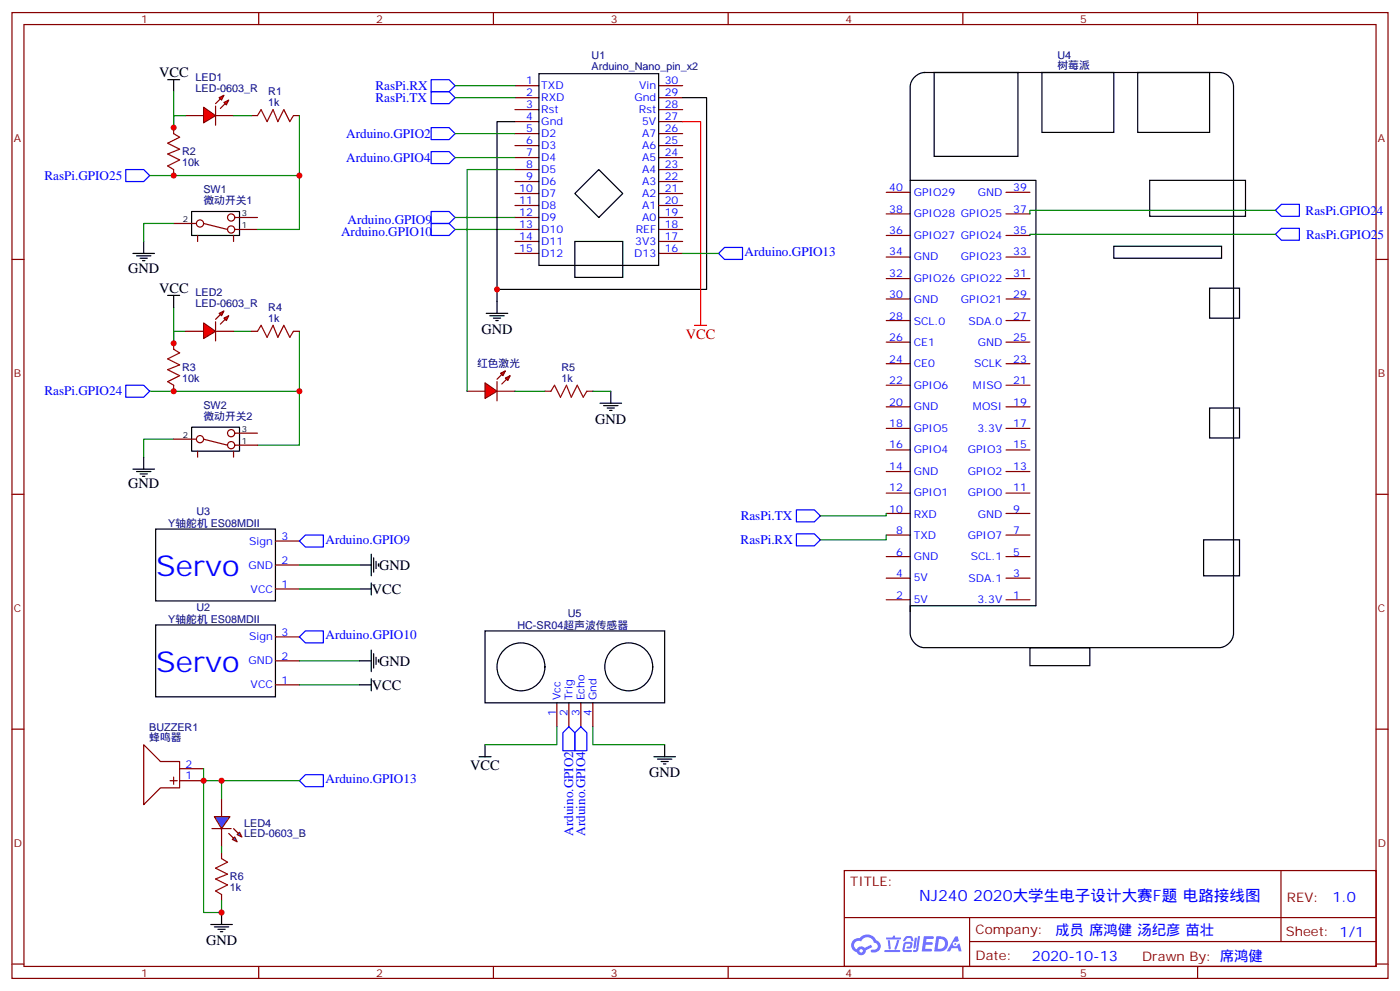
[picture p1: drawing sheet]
<svg xmlns="http://www.w3.org/2000/svg" width="412mm" height="292mm" viewBox="0 0 412 292" stroke-linecap="round" stroke-linejoin="round" font-family="sans-serif">
<g fill="none" stroke="#870000" stroke-width=".35">
<path d="M3.5 3.7h405.4v284.3h-405.4zM7.1 7.2h398.2v277.3h-398.2zM76.2 3.7v3.5M145.3 3.7v3.5M214.5 3.7v3.5M283.6 3.7v3.5M352.8 3.7v3.5M3.5 76.4h3.6M405.3 76.4h3.6M3.5 145.5h3.6M405.3 145.5h3.6M3.5 214.7h3.6"/>
<path d="M405.3 214.7h3.6M248.7 256.3h156.6v28.2h-156.6zM377.3 256.3v20.9M248.7 270.1h156.5M285.6 277.2h119.6M285.6 270.1v14.2M3.5 283.8h3.6M76.2 284.5v3.5M145.3 284.5v3.5M214.5 284.5v3.5M283.6 284.5v3.5M352.8 284.5v3.5"/>
<path d="M405.3 283.8h3.6"/>
</g>
<g fill="#5487ff">
<path d="M272.1 275.6h2.6l.3 .2-.1 .6h-2l-.1 1h1.6l.4 .4-.4 .3h-1.7l-.2 1.2 1.8 .1 .3 .3-.2 .4h-2.9z"/>
<path d="M281.4 275.7h.7l.4 1.3-.7 .3a.74 .74 0 0 0-1.1 .3 .74 .74 0 0 0 .5 1.1 .74 .74 0 0 0 .9-.7l.5-.3 .7 2.4h-.9l-.2-1h-1.9l-.5 1h-.9z"/>
<path d="M269.5 276.1h.6l-.4 2.9a.31 .31 0 0 1-.3 .3 .31 .31 0 0 1-.3-.3z"/>
<path d="M270.4 275.6h.6l-.5 4a.89 .89 0 0 1-.7 .7 .89 .89 0 0 1-.9-.3l1-.5z"/>
<path d="M266.8 275.8l.6-.2 1.2 .1 .5 1.3-.6 .1-.4-.9-1 .1a.95 .95 0 0 1-1 .8l-.1-.2z"/>
<path d="M266.4 277.5l1.8-.2a1.04 1.04 0 0 1 .6 1.1 1.04 1.04 0 0 1-.8 .9h-.7a.29 .29 0 0 1-.3-.4 .29 .29 0 0 1 .3-.2h.7l.2-.8h-1.4l-.4 1.7 1.9 .1a.29 .29 0 0 1 .3 .3 .29 .29 0 0 1-.3 .3h-2l-.4-.3 .2-2.1z"/>
<path d="M260.5 279.7h4.4a.3 .3 0 0 1 .3 .3 .3 .3 0 0 1-.3 .3h-4.3z"/>
<path d="M264.3 276.8h.6l-.5 1.6a1.02 1.02 0 0 1-.7 1.2l-.2-.3z"/>
<path d="M261.5 276.8h.6l.3 2.4-.3 .3-.3-.2z"/>
<path d="M261.1 276h1.9l.2-.5h.5l-.1 .5h1.5a.29 .29 0 0 1 .3 .3 .29 .29 0 0 1-.3 .3h-3.9z"/>
<path d="M275.8 275.6l-.6 4.5h1.4a2.27 2.27 0 0 0 2.7-2.3 2.27 2.27 0 0 0-2.7-2.2zM276.6 276.4a1.5 1.5 0 0 1 1.8 1.6 1.5 1.5 0 0 1-1.9 1.3h-.3z"/>
<path d="M251.4 276.8a2.09 2.09 0 0 0 1 3.5 1.37 1.37 0 0 0 1.5 .9 1.37 1.37 0 0 0 1.1-1.4l2-1-.5-.7-1.8 1a1.4 1.4 0 0 0-2.3 .4 1.32 1.32 0 0 1-.6-1.9 1.32 1.32 0 0 1 1.9-.4 2.02 2.02 0 0 1 2-1.3 2.02 2.02 0 0 1 1.8 1.6 1.09 1.09 0 0 1 1.1 1.4 1.09 1.09 0 0 1-1.6 .7 .41 .41 0 0 0-.5 .3 .41 .41 0 0 0 .4 .5 1.89 1.89 0 0 0 2.4-1.2 1.89 1.89 0 0 0-1.2-2.4 2.98 2.98 0 0 0-5-.6l-1 .1zM253.2 279.9a.52 .52 0 0 1 1 0 .52 .52 0 0 1-1 0z"/>
<circle cx="281.4" cy="277.9" r=".28"/>
</g>
<path d="M49.4 23.5h3.5M51.2 23.5v3.5M158.7 21.7h35.3v56.4h-35.3zM169.3 57l7.1-7.1 7 7.1-7 7zM39.2 74.6h6.3M40.2 75.3h4.2M41.3 76h2.1M42 76.7h.7M42.3 71.1v3.5M56.4 62.3h14.2v7h-14.2zM169.3 71.1h14.1v10.6h-14.1z" fill="none" stroke="#000" stroke-width=".35"/>
<path d="M51.2 39.3l1.7 1.1-3.5 1.8 3.5 1.7-3.5 1.4 3.5 1.8-3.5 1.8 1.8 1M75.8 34l1.1-1.7 1.8 3.5 1.7-3.5 1.4 3.5 1.8-3.5 1.8 3.5 1-1.8" fill="none" stroke="#a10000" stroke-width=".35"/>
<g fill="none" stroke="#870000" stroke-width=".35">
<path d="M51.2 37.6v1.7M74.1 34h1.7M86.4 34h1.8M151.7 25.2h7M151.7 28.8h7M151.7 32.3h7M151.7 35.8h7M151.7 39.3h7M194 25.2h7.1M194 28.8h7.1M194 32.3h7.1M194 35.8h7.1"/>
<path d="M194 39.3h7.1M51.2 49.9v1.8M151.7 42.9h7M151.7 46.4h7M151.7 49.9h7M151.7 53.4h7M151.7 57h7M194 42.9h7.1M194 46.4h7.1M194 49.9h7.1M194 53.4h7.1M194 57h7.1"/>
<path d="M51.2 65.8h6.7M58.2 69.3v1.8M60 65.8l7 1.8M68.8 69.3v1.8M69.1 64h6.7M69.1 67.6h6.7M151.7 60.5h7M151.7 64h7M151.7 67.6h7M151.7 71.1h7M151.7 74.6h7M194 60.5h7.1"/>
<path d="M194 64h7.1M194 67.6h7.1M194 71.1h7.1M194 74.6h7.1"/>
<circle cx="58.9" cy="65.8" r="1.06"/>
<circle cx="68.1" cy="64" r="1.06"/>
<circle cx="68.1" cy="67.6" r="1.06"/>
</g>
<path d="M37 49.9h5.3l1.8 1.8-1.8 1.7h-5.3z" fill="none" stroke="#00f" stroke-width=".35"/>
<g fill="#f00" stroke="#870000" stroke-width=".35">
<path d="M60 31.6l3.5 2.4-3.5 2.2z"/>
<path d="M63.5 31.2v5.7z"/>
</g>
<g fill="#870000" stroke="#870000" stroke-width=".35">
<path d="M63.5 30.5l1.4-1.4z"/>
<path d="M64.9 31.9l1.4-1.4z"/>
</g>
<g fill="#f00" stroke="#870000" stroke-width=".35">
<path d="M64.6 28.8l1.4-.8-.7 1.5z"/>
<path d="M66 30.2l1.4-.7-.7 1.4z"/>
</g>
<path d="M54.7 34h5.3M63.5 34h5.3" fill="none" stroke="#870000" stroke-width=".35"/>
<path d="M51.2 27v10.6v-3.6h3.5M68.8 34h5.3M88.2 34v17.7h-44.1M88.2 51.7v15.9h-12.4M51.2 65.8h-8.9v5.3M51.2 90.5v10.6v-3.6h3.5M68.8 97.5h5.3M88.2 97.5v17.7h-44.1M88.2 115.2v15.9h-12.4M51.2 129.3h-8.9v5.3" fill="none" stroke="#008700" stroke-width=".35"/>
<g fill="#f00" stroke="#870000" stroke-width=".35">
<path d="M60 95.1l3.5 2.4-3.5 2.2z"/>
<path d="M63.5 94.7v5.7z"/>
</g>
<g fill="#870000" stroke="#870000" stroke-width=".35">
<path d="M63.5 94l1.4-1.4z"/>
<path d="M64.9 95.4l1.4-1.4z"/>
</g>
<g fill="#f00" stroke="#870000" stroke-width=".35">
<path d="M64.6 92.3l1.4-.8-.7 1.5z"/>
<path d="M66 93.7l1.4-.7-.7 1.4z"/>
</g>
<g fill="none" stroke="#870000" stroke-width=".35">
<path d="M54.7 97.5h5.3M63.5 97.5h5.3M74.1 97.5h1.7M86.4 97.5h1.8M51.2 101.1v1.7M51.2 113.4v1.8M51.2 129.3h6.7M58.2 132.8v1.8M60 129.3l7 1.8M68.8 132.8v1.8M69.1 127.5h6.7M69.1 131.1h6.7"/>
<path d="M81.1 159.3h7.1M81.1 173.4h7.1M81.1 166.3h7.1M81.1 194.6h7.1M81.1 187.5h7.1M81.1 201.6h7.1"/>
<circle cx="58.9" cy="129.3" r="1.06"/>
<circle cx="68.1" cy="131.1" r="1.06"/>
<circle cx="68.1" cy="127.5" r="1.06"/>
</g>
<g fill="none" stroke="#000" stroke-width=".35">
<path d="M151.7 35.8h-5.3v56.5M201.1 28.8h7v56.4h-61.7M49.4 87h3.5M51.2 87v3.5M143.2 92.3h6.4M144.3 93h4.2M145.3 93.7h2.2M146 94.4h.8M39.2 138.1h6.3M40.2 138.8h4.2M41.3 139.5h2.1M42.3 134.6v3.5"/>
<path d="M56.4 125.8h14.2v7h-14.2zM42 140.2h.7M45.9 155.8h35.2v21.1h-35.2zM105.8 173.4h3.6M105.8 166.3h3.6M109.4 163.2v6.3M109.4 171.6v3.6M110.1 164.2v4.3M110.8 165.3v2.1M111.5 166v.7M45.9 184h35.2v21.1h-35.2zM105.8 194.6h3.6"/>
<path d="M109.4 191.4v6.3M109.4 199.8v3.6M110.1 192.4v4.3M110.8 193.5v2.1M111.5 194.2v.7M105.8 201.6h3.6"/>
</g>
<path d="M75.8 97.5l1.1-1.7 1.8 3.5 1.7-3.5 1.4 3.5 1.8-3.5 1.8 3.5 1-1.8M51.2 102.8l1.7 1.1-3.5 1.8 3.5 1.7-3.5 1.4 3.5 1.8-3.5 1.8 1.8 1" fill="none" stroke="#a10000" stroke-width=".35"/>
<path d="M127 62.3h5.3l1.8 1.7-1.8 1.8h-5.3zM127 65.8h5.3l1.8 1.8-1.8 1.7h-5.3zM37 113.4h5.3l1.8 1.8-1.8 1.7h-5.3zM88.2 159.3l1.8-1.8h5.2v3.5h-5.2zM88.2 187.5l1.8-1.8h5.2v3.6h-5.2z" fill="none" stroke="#00f" stroke-width=".35"/>
<path d="M134.1 67.6h17.6M134.1 64h17.6M88.2 166.3h17.6M88.2 173.4h17.6M88.2 194.6h17.6M88.2 201.6h17.6" fill="none" stroke="#008700" stroke-width=".35"/>
<path d="M201.1 35.8h5.3v60M204.6 95.8h3.5" fill="none" stroke="#f00" stroke-width=".35"/>
<g fill="#f00" stroke="#870000" stroke-width=".35">
<path d="M142.9 112.7l3.5 2.5-3.5 2.1z"/>
<path d="M146.4 112.4v5.6z"/>
</g>
<g fill="#870000" stroke="#870000" stroke-width=".35">
<path d="M146.4 111.7l1.4-1.5z"/>
<path d="M147.8 113.1l1.4-1.4z"/>
</g>
<g fill="#f00" stroke="#870000" stroke-width=".35">
<path d="M147.5 109.9l1.4-.7-.7 1.4z"/>
<path d="M148.9 111.3l1.4-.7-.7 1.4z"/>
</g>
<g fill="none" stroke="#870000" stroke-width=".35">
<path d="M261.1 56.6h7M296.3 56.6h7.1M261.1 75.7h7M261.1 69.3h7M261.1 63h7M296.3 75.7h7.1M296.3 69.3h7.1M296.3 63h7.1M261.1 94.4h7M261.1 88h7M261.1 82h7M296.3 94.4h7.1"/>
<path d="M296.3 88h7.1M296.3 82h7.1M137.6 115.2h5.3M146.4 115.2h5.3M160.5 115.2h1.8M172.9 115.2h1.7M261.1 113.4h7M261.1 107.1h7M261.1 119.8h7M261.1 100.7h7M296.3 113.4h7.1M296.3 107.1h7.1"/>
<path d="M296.3 119.8h7.1M296.3 100.7h7.1M261.1 138.8h7M261.1 132.5h7M261.1 126.1h7M296.3 138.8h7.1M296.3 132.5h7.1M296.3 126.1h7.1M261.1 151.2h7M261.1 157.5h7M261.1 145.2h7M296.3 151.2h7.1"/>
<path d="M296.3 157.5h7.1M296.3 145.2h7.1M261.1 176.6h7M261.1 163.9h7M261.1 170.2h7M296.3 176.6h7.1M296.3 163.9h7.1M296.3 170.2h7.1M42.3 219.3l5 4.9h5.6v7.8h-5.6l-5 4.9zM164 206.9v7.1M167.6 206.9v7.1M171.1 206.9v7.1"/>
<path d="M174.6 206.9v7.1M50.1 229.8h2.1M51.2 228.8v2.1M52.9 229.8h7.1M52.9 226.3h7.1"/>
</g>
<path d="M162.3 115.2l1-1.8 1.8 3.5 1.8-3.5 1.4 3.5 1.7-3.5 1.8 3.5 1.1-1.7" fill="none" stroke="#a10000" stroke-width=".35"/>
<g fill="none" stroke="#008700" stroke-width=".35">
<path d="M134.1 28.8h17.6M134.1 25.2h17.6M134.1 39.3h17.6M134.1 46.4h17.6M151.7 49.9h-14.1v65.3M375.7 61.9h-72.3v1.1M375.7 69h-72.3v.3M151.7 115.2h8.8M174.6 115.2h5.3M261.1 151.2v.7h-19.4M261.1 157.5v1.4h-19.4M164 214v5.3h-21.1"/>
<path d="M174.6 214v5.3h21.2"/>
</g>
<g fill="none" stroke="#000" stroke-width=".35">
<path d="M269.3 22.8l.5-.5a4.2 4.2 0 0 1 2.5-1h86.8a4.2 4.2 0 0 1 4.3 4.3v160.8a4.5 4.5 0 0 1-4.3 4.3h-86.8a4.5 4.5 0 0 1-4.2-4.3v-160.8a4.1 4.1 0 0 1 1.2-2.8zM275.2 21.3h24.7v24.7h-24.7zM306.9 21.3h21.2v17.7h-21.2zM335.1 21.3h21.2v17.7h-21.2zM268.1 53.1h37.1v125.2h-37.1v1.8M338.7 53.1h28.2v10.6h-28.2zM328.1 72.5h31.7v3.5h-31.7zM356.3 84.8h8.8v8.9h-8.8zM176.7 118.7h6.4M177.8 119.4h4.2M179.9 115.2v3.5M178.9 120.1h2.1"/>
<path d="M179.6 120.8h.7M356.3 120.1h8.8v8.8h-8.8zM354.5 158.9h10.6v10.6h-10.6zM142.9 185.7h52.9v21.2h-52.9zM303.4 190.7h17.6v5.3h-17.6zM142.9 219.3v3.5M195.8 219.3v3.5M141.1 222.8h3.5M192.6 222.8h6.4M193.7 223.5h4.2M194.7 224.2h2.1M195.4 224.9h.7"/>
<path d="M62.1 272.2h6.3M63.1 272.9h4.3M64.2 273.6h2.1M64.9 274.3h.7M65.3 268.6v3.6"/>
<circle cx="153.5" cy="196.3" r="7.1"/>
<circle cx="185.2" cy="196.3" r="7.1"/>
</g>
<path d="M127 23.5h5.3l1.8 1.7-1.8 1.8h-5.3zM127 27h5.3l1.8 1.8-1.8 1.7h-5.3zM127 37.6h5.3l1.8 1.7-1.8 1.8h-5.3zM127 44.6h5.3l1.8 1.8-1.8 1.8h-5.3zM375.7 61.9l1.8-1.8h5.3v3.6h-5.3zM377.5 67.2h5.3v3.5h-5.3l-1.8-1.7zM234.6 150.1h5.3l1.8 1.8-1.8 1.7h-5.3zM234.6 157.2h5.3l1.8 1.7-1.8 1.8h-5.3zM167.6 214l1.7 1.7v5.3h-3.5v-5.3zM171.1 214l1.8 1.7v5.3h-3.6v-5.3z" fill="none" stroke="#00f" stroke-width=".35"/>
<path d="M63.1 240.4h4.6l-2.4 3.5z" fill="#09f" stroke="#870000" stroke-width=".35"/>
<path d="M62.4 243.9h5.7z" fill="#f00" stroke="#870000" stroke-width=".35"/>
<g fill="#870000" stroke="#870000" stroke-width=".35">
<path d="M68.8 243.9l1.4 1.5z"/>
<path d="M67.4 245.4l1.4 1.4z"/>
</g>
<g fill="#09f" stroke="#870000" stroke-width=".35">
<path d="M69.8 245.7l.8-.7 .7 1.4z"/>
<path d="M68.4 247.1l.7-.7 .7 1.4z"/>
</g>
<path d="M65.3 235.1v5.3M65.3 243.9v5.3M65.3 251v1.8M65.3 263.3v1.8" fill="none" stroke="#870000" stroke-width=".35"/>
<path d="M201.1 74.6h10.6M60 229.8h5.3v5.3M60 226.3v42.3h5.3v-3.5M65.3 229.8h22.9M65.3 249.2v1.8" fill="none" stroke="#008700" stroke-width=".35"/>
<path d="M65.3 252.8l1.7 1-3.5 1.8 3.5 1.8-3.5 1.4 3.5 1.7-3.5 1.8 1.8 1" fill="none" stroke="#a10000" stroke-width=".35"/>
<path d="M211.7 74.6l1.7-1.8h5.3v3.6h-5.3zM88.2 229.8l1.8-1.7h5.2v3.5h-5.2z" fill="none" stroke="#00f" stroke-width=".35"/>
<g fill="#c00">
<circle cx="51.2" cy="37.6" r=".88"/>
<circle cx="88.2" cy="51.7" r=".88"/>
<circle cx="88.2" cy="115.2" r=".88"/>
<circle cx="51.2" cy="101.1" r=".88"/>
<circle cx="146.4" cy="85.2" r=".88"/>
<circle cx="65.3" cy="229.8" r=".88"/>
<circle cx="51.2" cy="51.7" r=".88"/>
<circle cx="51.2" cy="115.2" r=".88"/>
<circle cx="60" cy="229.8" r=".88"/>
<circle cx="65.3" cy="268.6" r=".88"/>
</g>
<g font-size="8.5" fill="#00f">
<text x="46" y="169.6">Servo</text>
<text x="46" y="197.8">Servo</text>
</g>
<text font-size="4.6" fill="#00f" x="270.8" y="265.3">NJ240 2020大学生电子设计大赛F题 电路接线图</text>
<g font-size="4.2">
<text x="46.9" y="22.8">VCC</text>
<text x="37.7" y="80.3">GND</text>
<text x="46.9" y="86.3">VCC</text>
<text x="141.8" y="98.4">GND</text>
<text x="175.3" y="124.8">GND</text>
<text x="37.7" y="143.8">GND</text>
<text x="111.7" y="167.8">GND</text>
<text x="109.5" y="174.8">VCC</text>
<text x="111.7" y="196">GND</text>
<text x="109.5" y="203">VCC</text>
<text x="138.5" y="226.7">VCC</text>
<text x="191.2" y="228.8">GND</text>
<text x="60.7" y="278.2">GND</text>
</g>
<text font-size="4.2" fill="#f00" x="202" y="99.8">VCC</text>
<g font-size="4.2" fill="#00f">
<text x="392.5" y="265.6">1.0</text>
<text x="310.9" y="275.1">成员 席鸿健 汤纪彦 苗壮</text>
<text x="304" y="282.9">2020-10-13</text>
</g>
<g font-size="3.9" fill="#00f">
<text x="110.6" y="26.5">RasPi.RX</text>
<text x="110.6" y="30.1">RasPi.TX</text>
<text x="102" y="40.6">Arduino.GPIO2</text>
<text x="102" y="47.7">Arduino.GPIO4</text>
<text x="13.1" y="52.9">RasPi.GPIO25</text>
<text x="102.4" y="65.9">Arduino.GPIO9</text>
<text x="384.6" y="63.2">RasPi.GPIO24</text>
<text x="100.5" y="69.4">Arduino.GPIO10</text>
<text x="384.7" y="70.2">RasPi.GPIO25</text>
<text x="219.4" y="75.4">Arduino.GPIO13</text>
<text x="13.1" y="116.4">RasPi.GPIO24</text>
<text x="218.2" y="153.2">RasPi.TX</text>
<text x="95.9" y="160">Arduino.GPIO9</text>
<text x="218.2" y="160.2">RasPi.RX</text>
<text x="95.9" y="188.3">Arduino.GPIO10</text>
<text x="95.9" y="230.6">Arduino.GPIO13</text>
<text x="168.8" y="246" transform="rotate(-90 168.8 246)">Arduino.GPIO2</text>
<text x="172.4" y="246" transform="rotate(-90 172.4 246)">Arduino.GPIO4</text>
</g>
<g font-size="3.9" fill="#800">
<text x="250.5" y="260.9">TITLE:</text>
<text x="379.1" y="265.6">REV:</text>
<text x="287.4" y="275.1">Company:</text>
<text x="378.7" y="275.7">Sheet: 1/1</text>
<text x="287.4" y="282.8">Date:</text>
<text x="336.4" y="282.8">Drawn By: 席鸿健</text>
</g>
<g font-size="3.2" fill="#800">
<text x="41.6" y="6.7">1</text>
<text x="110.8" y="6.7">2</text>
<text x="179.9" y="6.7">3</text>
<text x="249.1" y="6.7">4</text>
<text x="318.2" y="6.7">5</text>
<text x="4.1" y="41.8">A</text>
<text x="405.9" y="41.8">A</text>
<text x="4.1" y="110.9">B</text>
<text x="405.9" y="110.9">B</text>
<text x="4.1" y="180.1">C</text>
<text x="405.9" y="180.1">C</text>
<text x="4.1" y="249.2">D</text>
<text x="405.9" y="249.2">D</text>
<text x="41.6" y="287.5">1</text>
<text x="110.8" y="287.5">2</text>
<text x="179.9" y="287.5">3</text>
<text x="249.1" y="287.5">4</text>
<text x="318.2" y="287.5">5</text>
</g>
<g font-size="3.2" fill="#000080">
<text x="174.3" y="17.5">U1</text>
<text x="311.5" y="17.3">U4</text>
<text x="57.6" y="23.8">LED1</text>
<text x="174.3" y="20.6">Arduino_Nano_pin_x2</text>
<text x="311.5" y="20.3">树莓派</text>
<text x="57.6" y="27">LED-0603_R</text>
<text x="79" y="28">R1</text>
<text x="79" y="31.2">1k</text>
<text x="53.6" y="45.7">R2</text>
<text x="53.6" y="49">10k</text>
<text x="59.9" y="56.9">SW1</text>
<text x="59.9" y="60">微动开关1</text>
<text x="57.6" y="87.3">LED2</text>
<text x="57.6" y="90.5">LED-0603_R</text>
<text x="79" y="94.7">1k</text>
<text x="79" y="91.5">R4</text>
<text x="53.6" y="112.5">10k</text>
<text x="53.6" y="109.2">R3</text>
<text x="140.5" y="108.1">红色激光</text>
<text x="165.4" y="112.4">1k</text>
<text x="165.4" y="109.2">R5</text>
<text x="59.9" y="123.5">微动开关2</text>
<text x="59.9" y="120.4">SW2</text>
<text x="49.6" y="155.2">Y轴舵机 ES08MDII</text>
<text x="57.9" y="151.6">U3</text>
<text x="57.9" y="179.9">U2</text>
<text x="49.6" y="183.4">Y轴舵机 ES08MDII</text>
<text x="152.4" y="185.1">HC-SR04超声波传感器</text>
<text x="167.2" y="181.5">U5</text>
<text x="44" y="215.3">BUZZER1</text>
<text x="44" y="218.2">蜂鸣器</text>
<text x="72" y="243.3">LED4</text>
<text x="72" y="246.5">LED-0603_B</text>
<text x="67.7" y="262.4">1k</text>
<text x="67.7" y="259.2">R6</text>
</g>
<g font-size="3.2" fill="#00f">
<text x="155" y="24.9">1</text>
<text x="155" y="28.4">2</text>
<text x="159.5" y="26.3">TXD</text>
<text x="159.5" y="29.8">RXD</text>
<text x="186.9" y="29.8">Gnd</text>
<text x="188.3" y="26.3">Vin</text>
<text x="195.8" y="28.4">29</text>
<text x="195.8" y="24.9">30</text>
<text x="155" y="31.9">3</text>
<text x="155" y="35.5">4</text>
<text x="159.5" y="33.3">Rst</text>
<text x="188.2" y="33.3">Rst</text>
<text x="195.8" y="35.5">27</text>
<text x="195.8" y="31.9">28</text>
<text x="155" y="39">5</text>
<text x="159.5" y="36.9">Gnd</text>
<text x="159.5" y="40.4">D2</text>
<text x="189.1" y="40.4">A7</text>
<text x="189.1" y="36.9">5V</text>
<text x="195.8" y="39">26</text>
<text x="155" y="42.5">6</text>
<text x="155" y="46">7</text>
<text x="159.5" y="43.9">D3</text>
<text x="159.5" y="47.4">D4</text>
<text x="189.1" y="47.4">A5</text>
<text x="189.1" y="43.9">A6</text>
<text x="195.8" y="46">24</text>
<text x="195.8" y="42.5">25</text>
<text x="155" y="49.6">8</text>
<text x="155" y="53.1">9</text>
<text x="159.5" y="51">D5</text>
<text x="189.1" y="51">A4</text>
<text x="195.8" y="53.1">22</text>
<text x="195.8" y="49.6">23</text>
<text x="153" y="56.6">10</text>
<text x="159.5" y="54.5">D6</text>
<text x="159.5" y="58">D7</text>
<text x="189.1" y="58">A2</text>
<text x="189.1" y="54.5">A3</text>
<text x="195.8" y="56.6">21</text>
<text x="262" y="56.3">40</text>
<text x="269.2" y="57.7">GPIO29</text>
<text x="288" y="57.7">GND</text>
<text x="298.4" y="56.3">39</text>
<text x="153" y="60.1">11</text>
<text x="153" y="63.7">12</text>
<text x="159.5" y="61.6">D8</text>
<text x="159.5" y="65.1">D9</text>
<text x="189.1" y="65.1">A0</text>
<text x="189.1" y="61.6">A1</text>
<text x="195.8" y="63.7">19</text>
<text x="195.8" y="60.1">20</text>
<text x="262" y="62.6">38</text>
<text x="269.2" y="64">GPIO28 GPIO25</text>
<text x="298.4" y="62.6">37</text>
<text x="153" y="67.2">13</text>
<text x="153" y="70.7">14</text>
<text x="159.5" y="68.6">D10</text>
<text x="187.3" y="68.6">REF</text>
<text x="195.8" y="70.7">17</text>
<text x="195.8" y="67.2">18</text>
<text x="262" y="68.9">36</text>
<text x="269.2" y="70.3">GPIO27 GPIO24</text>
<text x="298.4" y="68.9">35</text>
<text x="153" y="74.3">15</text>
<text x="159.5" y="72.1">D11</text>
<text x="159.5" y="75.7">D12</text>
<text x="186.8" y="75.7">D13</text>
<text x="187.1" y="72.1">3V3</text>
<text x="195.8" y="74.3">16</text>
<text x="262" y="75.2">34</text>
<text x="269.2" y="76.6">GND</text>
<text x="283" y="76.6">GPIO23</text>
<text x="298.4" y="75.2">33</text>
<text x="262" y="81.5">32</text>
<text x="269.2" y="82.9">GPIO26 GPIO22</text>
<text x="298.4" y="81.5">31</text>
<text x="262" y="87.8">30</text>
<text x="269.2" y="89.2">GND</text>
<text x="283" y="89.2">GPIO21</text>
<text x="298.4" y="87.8">29</text>
<text x="262" y="94.1">28</text>
<text x="269.2" y="95.6">SCL.0</text>
<text x="285.3" y="95.6">SDA.0</text>
<text x="298.4" y="94.1">27</text>
<text x="262" y="100.5">26</text>
<text x="269.2" y="101.9">CE1</text>
<text x="288" y="101.9">GND</text>
<text x="298.4" y="100.5">25</text>
<text x="262" y="106.8">24</text>
<text x="298.4" y="106.8">23</text>
<text x="262" y="113.1">22</text>
<text x="269.2" y="108.2">CE0</text>
<text x="286.9" y="108.2">SCLK</text>
<text x="298.4" y="113.1">21</text>
<text x="262" y="119.4">20</text>
<text x="269.2" y="114.5">GPIO6</text>
<text x="286.6" y="114.5">MISO</text>
<text x="298.4" y="119.4">19</text>
<text x="262" y="125.7">18</text>
<text x="269.2" y="120.8">GND</text>
<text x="286.6" y="120.8">MOSI</text>
<text x="298.4" y="125.7">17</text>
<text x="269.2" y="127.1">GPIO5</text>
<text x="287.9" y="127.1">3.3V</text>
<text x="262" y="132">16</text>
<text x="269.2" y="133.4">GPIO4</text>
<text x="285.1" y="133.4">GPIO3</text>
<text x="298.4" y="132">15</text>
<text x="262" y="138.3">14</text>
<text x="269.2" y="139.7">GND</text>
<text x="285.1" y="139.7">GPIO2</text>
<text x="298.4" y="138.3">13</text>
<text x="262" y="144.6">12</text>
<text x="269.2" y="146.1">GPIO1</text>
<text x="285.1" y="146.1">GPIO0</text>
<text x="298.4" y="144.6">11</text>
<text x="262" y="151">10</text>
<text x="269.2" y="152.4">RXD</text>
<text x="288" y="152.4">GND</text>
<text x="298.4" y="151">9</text>
<text x="73.4" y="160.3">Sign</text>
<text x="82.9" y="158.9">3</text>
<text x="264" y="157.3">8</text>
<text x="269.2" y="158.7">TXD</text>
<text x="285.1" y="158.7">GPIO7</text>
<text x="298.4" y="157.3">7</text>
<text x="73.2" y="167.4">GND</text>
<text x="82.9" y="166">2</text>
<text x="264" y="163.6">6</text>
<text x="269.2" y="165">GND</text>
<text x="286" y="165">SCL.1</text>
<text x="298.4" y="163.6">5</text>
<text x="82.9" y="173">1</text>
<text x="264" y="169.9">4</text>
<text x="269.2" y="171.1">5V</text>
<text x="285.3" y="171.3">SDA.1</text>
<text x="298.4" y="169.9">3</text>
<text x="73.8" y="174.4">VCC</text>
<text x="264" y="176.2">2</text>
<text x="269.2" y="177.6">5V</text>
<text x="287.9" y="177.6">3.3V</text>
<text x="298.4" y="176.2">1</text>
<text x="73.4" y="188.6">Sign</text>
<text x="82.9" y="187.1">3</text>
<text x="73.2" y="195.6">GND</text>
<text x="82.9" y="194.2">2</text>
<text x="73.8" y="202.7">VCC</text>
<text x="82.9" y="201.3">1</text>
<text x="165.1" y="206.2" transform="rotate(-90 165.1 206.2)">Vcc</text>
<text x="168.6" y="206.2" transform="rotate(-90 168.6 206.2)">Trig</text>
<text x="172.2" y="206.2" transform="rotate(-90 172.2 206.2)">Echo</text>
<text x="175.7" y="206.2" transform="rotate(-90 175.7 206.2)">Gnd</text>
<text x="163.7" y="210.7" transform="rotate(-90 163.7 210.7)">1</text>
<text x="167.2" y="210.7" transform="rotate(-90 167.2 210.7)">2</text>
<text x="170.7" y="210.7" transform="rotate(-90 170.7 210.7)">3</text>
<text x="174.3" y="210.7" transform="rotate(-90 174.3 210.7)">4</text>
<text x="54.7" y="226">2</text>
<text x="54.7" y="229.5">1</text>
</g>
<g font-size="2.5">
<text x="53.8" y="65.4">2</text>
<text x="71.3" y="63.7">3</text>
<text x="71.3" y="67.2">1</text>
<text x="53.8" y="128.9">2</text>
<text x="71.3" y="127.2">3</text>
<text x="71.3" y="130.7">1</text>
</g>
</svg>
